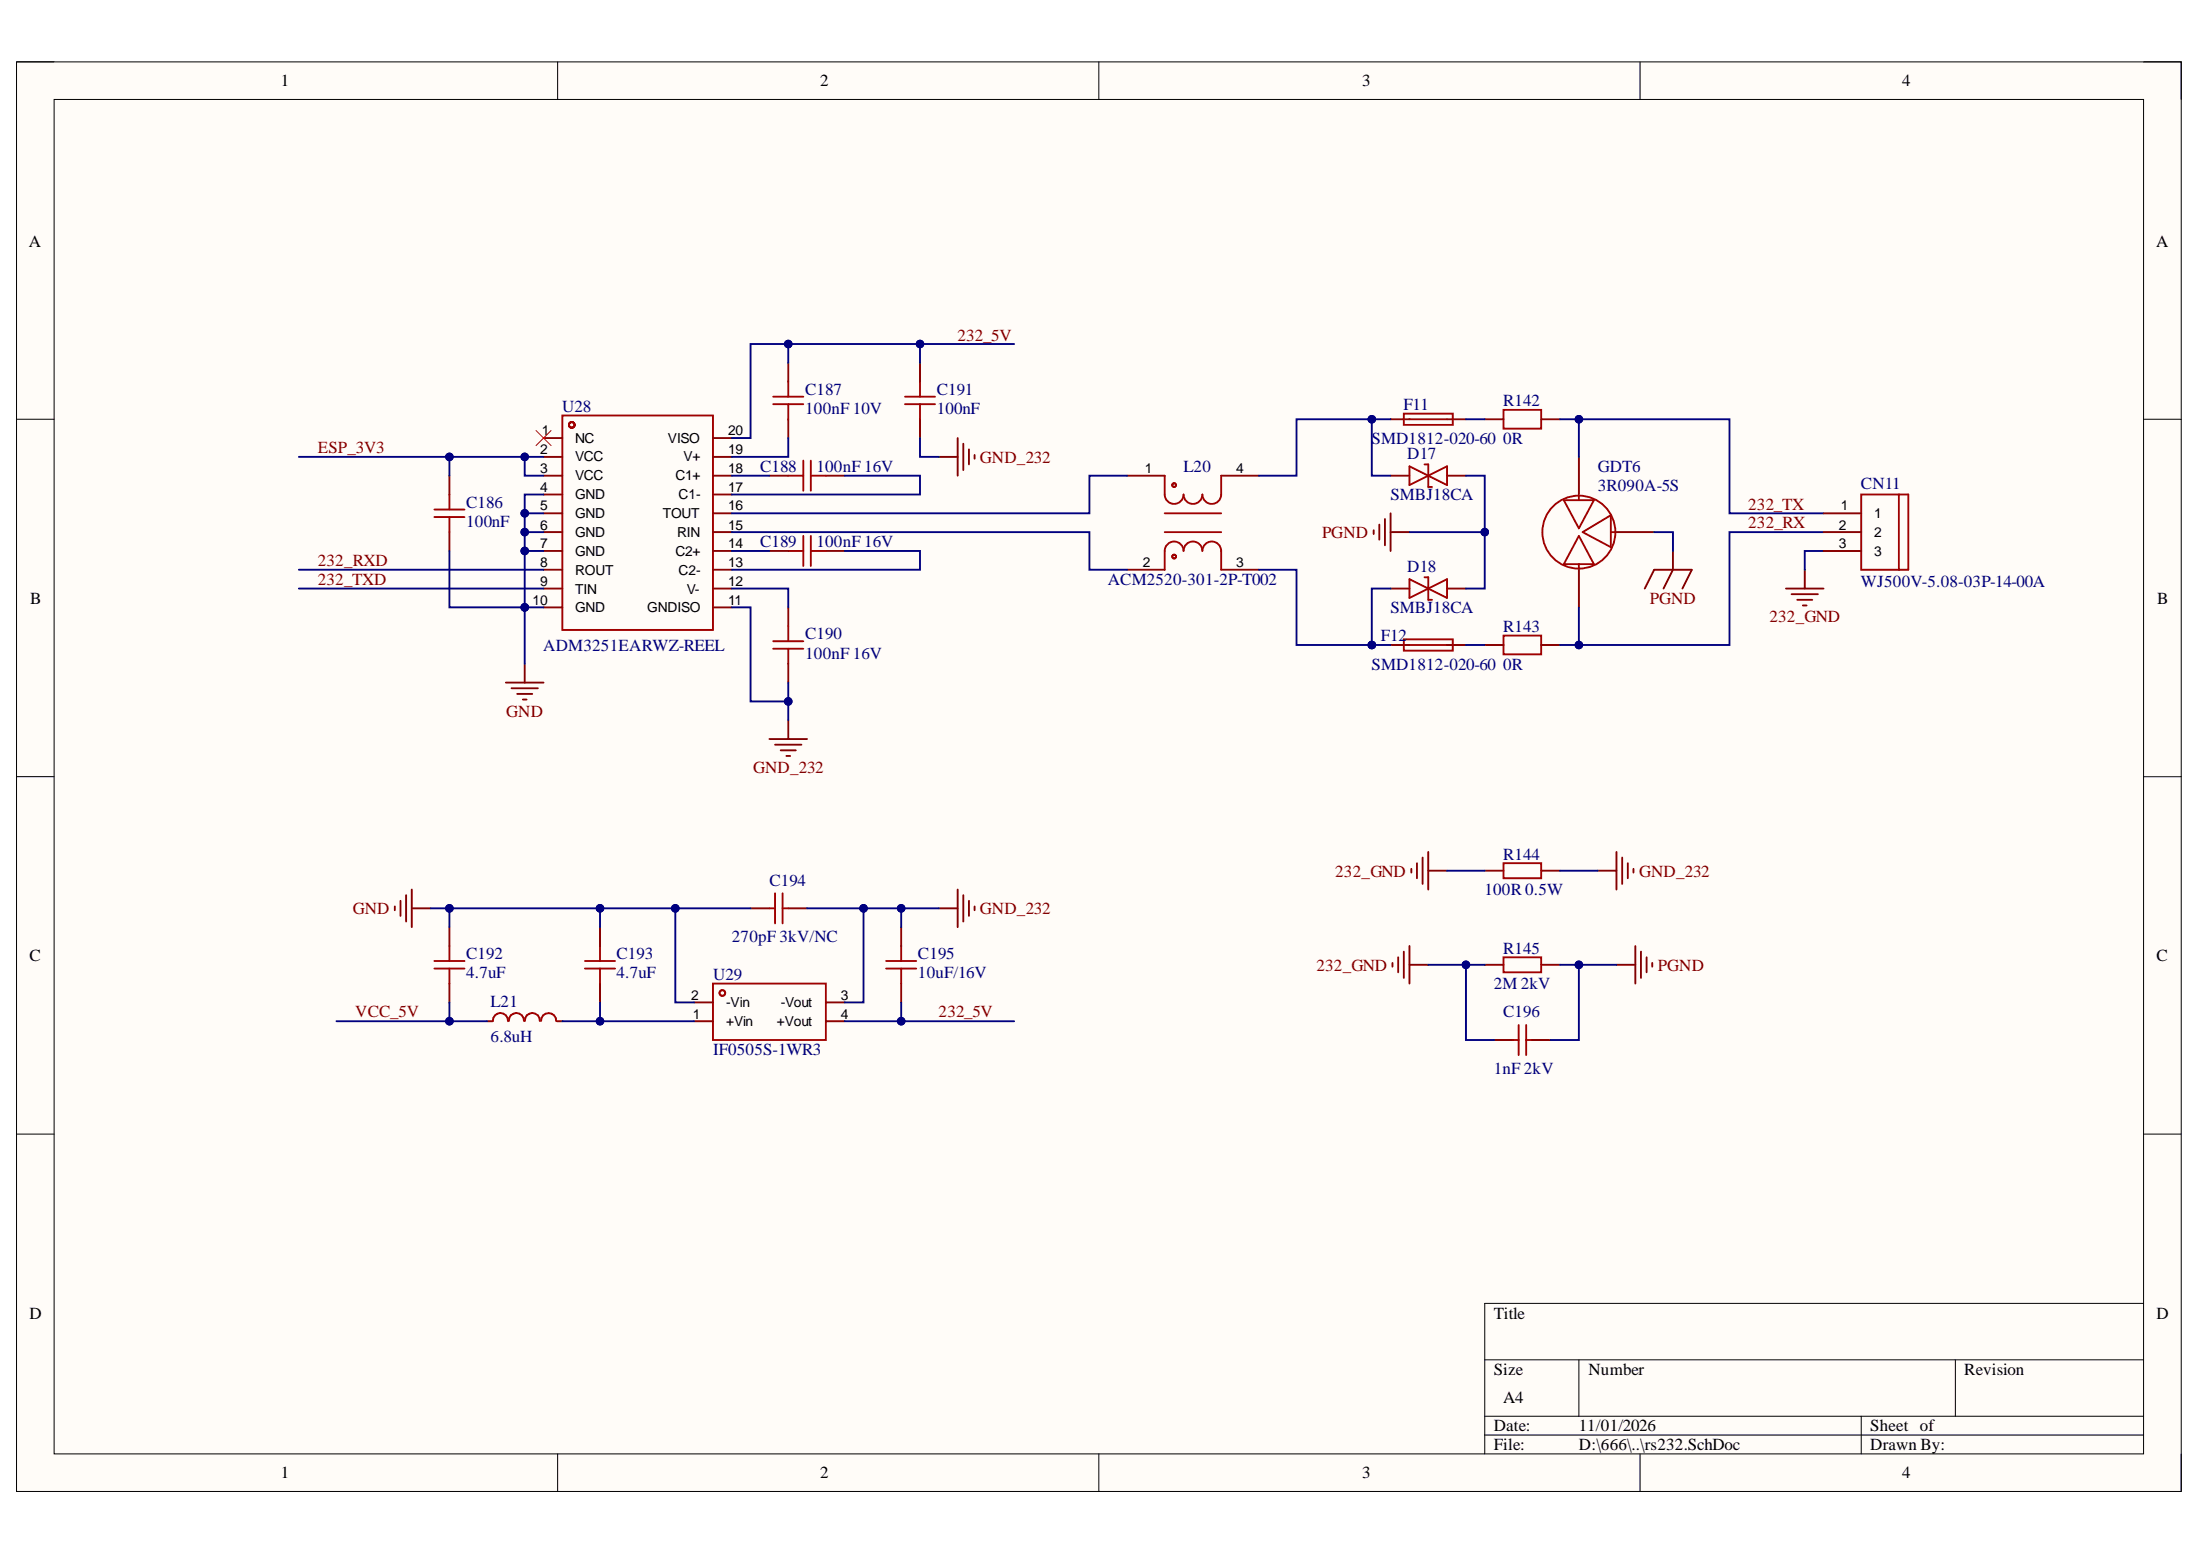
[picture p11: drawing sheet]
<svg xmlns="http://www.w3.org/2000/svg" width="297mm" height="210mm" viewBox="0 0 297 210" stroke-linecap="round" stroke-linejoin="round" font-family="sans-serif">
<path d="M2.2 8.4h292.3v192.9h-292.3z" fill-rule="evenodd" fill="#fffcf8"/>
<path d="M2.2 8.4h292.3v192.9h-292.3z" fill="none" stroke="#000" stroke-width=".14"/>
<path d="M7.3 13.4h282.1v182.9h-282.1z" fill-rule="evenodd" fill="#fffcf8"/>
<g fill="none" stroke="#000" stroke-width=".14">
<path d="M2.2 8.3h5.1M7.3 13.4h282.1v182.9h-282.1zM75.3 8.3v5.1M148.4 8.3v5.1M221.4 8.4v5M289.4 8.4h5.1v5M2.2 56.6h5.1M289.4 56.6h5.1M2.2 104.8h5.1M289.4 104.8h5.1M2.2 153.1h5.1M289.4 153.1h5.1"/>
<path d="M289.4 175.9h-88.9v20.4M75.3 196.3v5M148.4 196.3v5M200.5 183.6h88.9M200.5 191.2h88.9M200.5 193.7h88.9M213.2 183.6v7.6M221.4 196.3v5M251.3 191.2v5.1M264 183.6v7.6M294.5 196.3v5"/>
</g>
<g fill="none" stroke="#800" stroke-width=".25">
<path d="M73.4 59.1h2.5M96.3 59.1h2.5M106.4 49v2.5M106.4 56.6v2.5M124.2 49v2.5M124.2 56.6v2.5M187.8 56.6h2.5M195.4 56.6h2.5M200.5 56.6h2.5M208.1 56.6h2.5M60.7 64.2v2.6M60.7 71.8v2.6"/>
<path d="M73.4 71.8h2.5M73.4 64.2h2.5M73.4 76.9h2.5M73.4 79.4h2.5M73.4 61.7h2.5M73.4 66.8h2.5M73.4 69.3h2.5M73.4 74.4h2.5M96.3 71.8h2.5M96.3 64.2h2.5M96.3 76.9h2.5M96.3 79.4h2.5"/>
<path d="M96.3 61.7h2.5M96.3 66.8h2.5M96.3 69.3h2.5M96.3 74.4h2.5M103.9 64.2h2.5M103.9 74.4h2.5M111.5 64.2h2.6M111.5 74.4h2.6M152.2 64.2h5.1M152.2 76.9h5.1M164.9 64.2h5.1M164.9 76.9h5.1"/>
<path d="M187.8 64.2h2.5M187.8 79.4h2.5M195.4 64.2h2.5M195.4 79.4h2.5M213.2 61.7v5M213.2 76.9v5.1M218.3 71.8h5M73.4 82h2.5M96.3 82h2.5M106.4 82v2.5M106.4 89.6v2.5M187.8 87.1h2.5"/>
<path d="M195.4 87.1h2.5M200.5 87.1h2.5M208.1 87.1h2.5M200.5 117.5h2.5M208.1 117.5h2.5M60.7 125.2v2.5M60.7 132.8v2.5M65.8 137.9h.7M75.2 137.9h.7M81 125.2v2.5M81 132.8v2.5M93.7 137.9h2.6"/>
<path d="M93.7 135.3h2.6M101.3 122.6h2.6M106.4 122.6h2.6M111.5 137.9h2.6M111.5 135.3h2.6M121.7 125.2v2.5M121.7 132.8v2.5M200.5 130.2h2.5M208.1 130.2h2.5M201.7 140.4h2.6M206.8 140.4h2.6"/>
</g>
<g fill="none" stroke="#a00000" stroke-width=".25">
<path d="M75.9 56.1h20.4v28.9h-20.4zM104.4 54.6h4.1M104.4 53.5h4.1M106.4 51.5v2M106.4 54.6v2M122.2 54.6h4.1M122.2 53.5h4.1M124.2 51.5v2M124.2 54.6v2M189.5 55.8h6.7v1.6h-6.7zM190.3 56.6h5.1M203 55.3h5.1v2.6h-5.1z"/>
<path d="M58.6 69.8h4.1M58.6 68.8h4.1M60.7 66.8v2M60.7 69.8v2M106.4 64.2h2.1M106.4 74.4h2.1M108.5 62.2v4M108.5 72.3v4.1M109.5 62.2v4M109.5 72.3v4.1M109.5 64.2h2M109.5 74.4h2"/>
<path d="M157.3 64.2v2.6a1.27 1.27 0 0 0 1.2 1.2 1.27 1.27 0 0 0 1.3-1.2 1.27 1.27 0 0 0 1.3 1.2 1.27 1.27 0 0 0 1.2-1.2 1.27 1.27 0 0 0 1.3 1.2 1.27 1.27 0 0 0 1.3-1.2v-2.6M157.3 76.9v-2.5a1.27 1.27 0 0 1 1.2-1.3 1.27 1.27 0 0 1 1.3 1.3 1.27 1.27 0 0 1 1.3-1.3 1.27 1.27 0 0 1 1.2 1.3 1.27 1.27 0 0 1 1.3-1.3 1.27 1.27 0 0 1 1.3 1.3v2.5M157.3 71.8h7.6M157.3 69.3h7.6M190.3 62.9l5.1 2.6v-2.6l-5.1 2.6zM190.3 78.2v2.5l5.1-2.5v2.5zM192.3 62.7h.5v3h.5M192.3 77.9h.5v3.1h.5M211.1 67.5h4.1l-2 3.8zM213.2 72.3l2 3.9h-4.1zM213.2 67v.5M213.2 76.2v.5"/>
<path d="M213.7 71.8l3.8-2.3v4.4zM217.5 71.8h.5M104.4 86.6h4.1M104.4 87.6h4.1M106.4 84.5v2.1M106.4 87.6v2M189.5 86.3h6.7v1.5h-6.7zM190.3 87.1h5.1M203 85.8h5.1v2.5h-5.1zM203 116.5h5.1v2h-5.1zM58.6 130.7h4.1M58.6 129.7h4.1"/>
<path d="M60.7 127.7v2M60.7 130.7v2.1M66.6 137.8a1.02 1.02 0 0 1 1-1.1 1.02 1.02 0 0 1 1 1.2M68.7 137.8a1.02 1.02 0 0 1 1-1.1 1.02 1.02 0 0 1 1 1.1M70.9 137.8a1.01 1.01 0 0 1 1-1.1 1.01 1.01 0 0 1 1 1.1M73.1 137.8a1.02 1.02 0 0 1 1-1 1.02 1.02 0 0 1 1 1M79 130.7h4M79 129.7h4M81 127.7v2M81 130.7v2.1M96.3 132.8h15.2v7.6h-15.2zM103.9 122.6h.7"/>
<path d="M104.6 120.6v4M105.7 120.6v4M105.7 122.6h.7M119.6 130.7h4.1M119.6 129.7h4.1M121.7 127.7v2M121.7 130.7v2.1M203 129.2h5.1v2h-5.1zM205 138.4v4M206.1 138.4v4M204.3 140.4h.7M206.1 140.4h.7"/>
<circle cx="77.2" cy="57.4" r=".38"/>
<circle cx="158.5" cy="75.1" r=".25"/>
<circle cx="158.5" cy="65.5" r=".26"/>
<circle cx="158.5" cy="75.1" r=".26"/>
<circle cx="213.2" cy="71.8" r="4.9"/>
<circle cx="97.5" cy="134" r=".38"/>
</g>
<g fill="none" stroke="#800000" stroke-width=".25">
<path d="M129.3 59.1v5.1M130.1 59.9v3.6M126.8 61.7h2.5M130.8 60.7v2M131.6 61.4v.5M185.5 71.6v.5M186.2 70.8v2M187 70.1v3.5M187.8 69.3v5.1M187.8 71.8h2.5M222.1 79.4l1.2-2.5h5.1l-1.2 2.5M225.9 74.4v2.5l-1.3 2.5"/>
<path d="M241.1 79.4h5.1M243.7 76.9v2.5M68.3 92.1h5.1M69.1 92.9h3.5M69.8 93.7h2.1M70.6 94.4h.5M70.8 89.6v2.5M103.9 99.8h5.1M106.4 97.2v2.6M241.9 80.2h3.5M242.7 81h2M243.4 81.7h.5"/>
<path d="M104.6 100.5h3.6M105.4 101.3h2M106.2 102h.5M190.6 117.3v.5M191.3 116.5v2M192.1 115.8v3.5M192.8 115v5.1M192.8 117.5h2.6M215.7 117.5h2.6M218.3 115v5.1M219 115.8v3.5M219.8 116.5v2"/>
<path d="M220.5 117.3v.5M53.3 122.4v.5M54.1 121.6v2M54.8 120.8v3.6M55.6 120.1v5.1M55.6 122.6h2.5M126.8 122.6h2.5M129.3 120.1v5.1M130.1 120.8v3.6M130.8 121.6v2M131.6 122.4v.5M188 130v.5"/>
<path d="M188.8 129.2v2M189.5 128.5v3.5M190.3 130.2h2.5M190.3 127.7v5.1M218.3 130.2h2.5M220.8 127.7v5.1M221.6 128.5v3.5M222.3 129.2v2M223.1 130v.5"/>
</g>
<path d="M72.4 58.1l2 2M74.4 58.1l-2 2" fill="none" stroke="#f00" stroke-width=".14"/>
<path d="M213.2 61.7v-5.1h20.3v12.7h12.7" fill="none" stroke="#000080" stroke-width=".25"/>
<circle cx="213.2" cy="56.6" r=".51" fill="#000080"/>
<circle cx="213.2" cy="56.6" r=".51" fill="none" stroke="#000080" stroke-width=".14"/>
<path d="M246.2 71.8h-12.7v15.3h-20.3v-5.1" fill="none" stroke="#000080" stroke-width=".25"/>
<circle cx="213.2" cy="87.1" r=".51" fill="#000080"/>
<circle cx="213.2" cy="87.1" r=".51" fill="none" stroke="#000080" stroke-width=".14"/>
<path d="M210.6 56.6h2.6M223.3 71.8h2.6v2.6M246.2 74.4h-2.5v2.5" fill="none" stroke="#000080" stroke-width=".25"/>
<circle cx="213.2" cy="56.6" r=".51" fill="#000080"/>
<circle cx="213.2" cy="56.6" r=".51" fill="none" stroke="#000080" stroke-width=".14"/>
<path d="M210.6 87.1h2.6" fill="none" stroke="#000080" stroke-width=".25"/>
<circle cx="213.2" cy="87.1" r=".51" fill="#000080"/>
<circle cx="213.2" cy="87.1" r=".51" fill="none" stroke="#000080" stroke-width=".14"/>
<path d="M170 76.9h5.1v10.2h10.1" fill="none" stroke="#000080" stroke-width=".25"/>
<circle cx="185.2" cy="87.1" r=".51" fill="#000080"/>
<circle cx="185.2" cy="87.1" r=".51" fill="none" stroke="#000080" stroke-width=".14"/>
<path d="M187.8 79.4h-2.6v7.7" fill="none" stroke="#000080" stroke-width=".25"/>
<circle cx="185.2" cy="87.1" r=".51" fill="#000080"/>
<circle cx="185.2" cy="87.1" r=".51" fill="none" stroke="#000080" stroke-width=".14"/>
<path d="M170 64.2h5.1v-7.6h10.1v7.6h2.6" fill="none" stroke="#000080" stroke-width=".25"/>
<circle cx="185.2" cy="56.6" r=".51" fill="#000080"/>
<circle cx="185.2" cy="56.6" r=".51" fill="none" stroke="#000080" stroke-width=".14"/>
<path d="M185.2 56.6h2.6" fill="none" stroke="#000080" stroke-width=".25"/>
<circle cx="185.2" cy="56.6" r=".51" fill="#000080"/>
<circle cx="185.2" cy="56.6" r=".51" fill="none" stroke="#000080" stroke-width=".14"/>
<path d="M197.9 56.6h2.6M185.2 87.1h2.6" fill="none" stroke="#000080" stroke-width=".25"/>
<circle cx="185.2" cy="87.1" r=".51" fill="#000080"/>
<circle cx="185.2" cy="87.1" r=".51" fill="none" stroke="#000080" stroke-width=".14"/>
<path d="M197.9 64.2h2.6v7.6M197.9 87.1h2.6" fill="none" stroke="#000080" stroke-width=".25"/>
<circle cx="200.5" cy="71.8" r=".51" fill="#000080"/>
<circle cx="200.5" cy="71.8" r=".51" fill="none" stroke="#000080" stroke-width=".14"/>
<path d="M190.3 71.8h10.2v7.6h-2.6" fill="none" stroke="#000080" stroke-width=".25"/>
<circle cx="200.5" cy="71.8" r=".51" fill="#000080"/>
<circle cx="200.5" cy="71.8" r=".51" fill="none" stroke="#000080" stroke-width=".14"/>
<path d="M40.3 61.7h33.1" fill="none" stroke="#000080" stroke-width=".25"/>
<circle cx="70.8" cy="61.7" r=".51" fill="#000080"/>
<circle cx="70.8" cy="61.7" r=".51" fill="none" stroke="#000080" stroke-width=".14"/>
<circle cx="60.7" cy="61.7" r=".51" fill="#000080"/>
<circle cx="60.7" cy="61.7" r=".51" fill="none" stroke="#000080" stroke-width=".14"/>
<path d="M70.8 61.7v2.5h2.6" fill="none" stroke="#000080" stroke-width=".25"/>
<circle cx="70.8" cy="61.7" r=".51" fill="#000080"/>
<circle cx="70.8" cy="61.7" r=".51" fill="none" stroke="#000080" stroke-width=".14"/>
<path d="M60.7 61.7v2.5" fill="none" stroke="#000080" stroke-width=".25"/>
<circle cx="60.7" cy="61.7" r=".51" fill="#000080"/>
<circle cx="60.7" cy="61.7" r=".51" fill="none" stroke="#000080" stroke-width=".14"/>
<path d="M73.4 66.8h-2.6v22.8" fill="none" stroke="#000080" stroke-width=".25"/>
<circle cx="70.8" cy="69.3" r=".51" fill="#000080"/>
<circle cx="70.8" cy="69.3" r=".51" fill="none" stroke="#000080" stroke-width=".14"/>
<circle cx="70.8" cy="71.8" r=".51" fill="#000080"/>
<circle cx="70.8" cy="71.8" r=".51" fill="none" stroke="#000080" stroke-width=".14"/>
<circle cx="70.8" cy="74.4" r=".51" fill="#000080"/>
<circle cx="70.8" cy="74.4" r=".51" fill="none" stroke="#000080" stroke-width=".14"/>
<circle cx="70.8" cy="82" r=".51" fill="#000080"/>
<circle cx="70.8" cy="82" r=".51" fill="none" stroke="#000080" stroke-width=".14"/>
<path d="M70.8 82h2.6" fill="none" stroke="#000080" stroke-width=".25"/>
<circle cx="70.8" cy="82" r=".51" fill="#000080"/>
<circle cx="70.8" cy="82" r=".51" fill="none" stroke="#000080" stroke-width=".14"/>
<path d="M70.8 74.4h2.6" fill="none" stroke="#000080" stroke-width=".25"/>
<circle cx="70.8" cy="74.4" r=".51" fill="#000080"/>
<circle cx="70.8" cy="74.4" r=".51" fill="none" stroke="#000080" stroke-width=".14"/>
<path d="M70.8 71.8h2.6" fill="none" stroke="#000080" stroke-width=".25"/>
<circle cx="70.8" cy="71.8" r=".51" fill="#000080"/>
<circle cx="70.8" cy="71.8" r=".51" fill="none" stroke="#000080" stroke-width=".14"/>
<path d="M70.8 69.3h2.6" fill="none" stroke="#000080" stroke-width=".25"/>
<circle cx="70.8" cy="69.3" r=".51" fill="#000080"/>
<circle cx="70.8" cy="69.3" r=".51" fill="none" stroke="#000080" stroke-width=".14"/>
<path d="M60.7 74.4v7.6h10.1" fill="none" stroke="#000080" stroke-width=".25"/>
<circle cx="70.8" cy="82" r=".51" fill="#000080"/>
<circle cx="70.8" cy="82" r=".51" fill="none" stroke="#000080" stroke-width=".14"/>
<path d="M106.4 59.1v2.6h-7.6M106.4 46.4v2.6M40.3 79.4h33.1M40.3 76.9h33.1" fill="none" stroke="#000080" stroke-width=".25"/>
<circle cx="106.4" cy="46.4" r=".51" fill="#000080"/>
<circle cx="106.4" cy="46.4" r=".51" fill="none" stroke="#000080" stroke-width=".14"/>
<path d="M98.8 79.4h7.6v2.6M98.8 64.2h5.1M98.8 74.4h5.1M114.1 64.2h10.1v2.6h-25.4M114.1 74.4h10.1v2.5h-25.4M106.4 92.1v5.1" fill="none" stroke="#000080" stroke-width=".25"/>
<circle cx="106.4" cy="94.7" r=".51" fill="#000080"/>
<circle cx="106.4" cy="94.7" r=".51" fill="none" stroke="#000080" stroke-width=".14"/>
<path d="M98.8 82h2.5v12.7h5.1" fill="none" stroke="#000080" stroke-width=".25"/>
<circle cx="106.4" cy="94.7" r=".51" fill="#000080"/>
<circle cx="106.4" cy="94.7" r=".51" fill="none" stroke="#000080" stroke-width=".14"/>
<path d="M124.2 46.4v2.6" fill="none" stroke="#000080" stroke-width=".25"/>
<circle cx="124.2" cy="46.4" r=".51" fill="#000080"/>
<circle cx="124.2" cy="46.4" r=".51" fill="none" stroke="#000080" stroke-width=".14"/>
<path d="M124.2 59.1v2.6h2.6M136.9 46.4h-35.6v12.7h-2.5" fill="none" stroke="#000080" stroke-width=".25"/>
<circle cx="106.4" cy="46.4" r=".51" fill="#000080"/>
<circle cx="106.4" cy="46.4" r=".51" fill="none" stroke="#000080" stroke-width=".14"/>
<circle cx="124.2" cy="46.4" r=".51" fill="#000080"/>
<circle cx="124.2" cy="46.4" r=".51" fill="none" stroke="#000080" stroke-width=".14"/>
<path d="M98.8 71.8h48.3v5.1h5.1M152.2 64.2h-5.1v5.1h-48.3M58.1 122.6h2.6v2.6" fill="none" stroke="#000080" stroke-width=".25"/>
<circle cx="60.7" cy="122.6" r=".51" fill="#000080"/>
<circle cx="60.7" cy="122.6" r=".51" fill="none" stroke="#000080" stroke-width=".14"/>
<path d="M60.7 122.6h20.3v2.6" fill="none" stroke="#000080" stroke-width=".25"/>
<circle cx="60.7" cy="122.6" r=".51" fill="#000080"/>
<circle cx="60.7" cy="122.6" r=".51" fill="none" stroke="#000080" stroke-width=".14"/>
<circle cx="81" cy="122.6" r=".51" fill="#000080"/>
<circle cx="81" cy="122.6" r=".51" fill="none" stroke="#000080" stroke-width=".14"/>
<path d="M81 135.3v2.6h-5.1" fill="none" stroke="#000080" stroke-width=".25"/>
<circle cx="81" cy="137.8" r=".51" fill="#000080"/>
<circle cx="81" cy="137.8" r=".51" fill="none" stroke="#000080" stroke-width=".14"/>
<path d="M81 137.9h12.7" fill="none" stroke="#000080" stroke-width=".25"/>
<circle cx="81" cy="137.8" r=".51" fill="#000080"/>
<circle cx="81" cy="137.8" r=".51" fill="none" stroke="#000080" stroke-width=".14"/>
<path d="M60.7 135.3v2.6h5.1" fill="none" stroke="#000080" stroke-width=".25"/>
<circle cx="60.7" cy="137.8" r=".51" fill="#000080"/>
<circle cx="60.7" cy="137.8" r=".51" fill="none" stroke="#000080" stroke-width=".14"/>
<path d="M45.4 137.9h15.3" fill="none" stroke="#000080" stroke-width=".25"/>
<circle cx="60.7" cy="137.8" r=".51" fill="#000080"/>
<circle cx="60.7" cy="137.8" r=".51" fill="none" stroke="#000080" stroke-width=".14"/>
<path d="M81 122.6h10.2v12.7h2.5" fill="none" stroke="#000080" stroke-width=".25"/>
<circle cx="91.2" cy="122.6" r=".51" fill="#000080"/>
<circle cx="91.2" cy="122.6" r=".51" fill="none" stroke="#000080" stroke-width=".14"/>
<circle cx="81" cy="122.6" r=".51" fill="#000080"/>
<circle cx="81" cy="122.6" r=".51" fill="none" stroke="#000080" stroke-width=".14"/>
<path d="M121.7 122.6h5.1" fill="none" stroke="#000080" stroke-width=".25"/>
<circle cx="121.7" cy="122.6" r=".51" fill="#000080"/>
<circle cx="121.7" cy="122.6" r=".51" fill="none" stroke="#000080" stroke-width=".14"/>
<path d="M121.7 135.3v2.6h15.2" fill="none" stroke="#000080" stroke-width=".25"/>
<circle cx="121.7" cy="137.8" r=".51" fill="#000080"/>
<circle cx="121.7" cy="137.8" r=".51" fill="none" stroke="#000080" stroke-width=".14"/>
<path d="M121.7 125.2v-2.6h-5.1v12.7h-2.5" fill="none" stroke="#000080" stroke-width=".25"/>
<circle cx="116.6" cy="122.6" r=".51" fill="#000080"/>
<circle cx="116.6" cy="122.6" r=".51" fill="none" stroke="#000080" stroke-width=".14"/>
<circle cx="121.7" cy="122.6" r=".51" fill="#000080"/>
<circle cx="121.7" cy="122.6" r=".51" fill="none" stroke="#000080" stroke-width=".14"/>
<path d="M114.1 137.9h7.6" fill="none" stroke="#000080" stroke-width=".25"/>
<circle cx="121.7" cy="137.8" r=".51" fill="#000080"/>
<circle cx="121.7" cy="137.8" r=".51" fill="none" stroke="#000080" stroke-width=".14"/>
<path d="M109 122.6h7.6" fill="none" stroke="#000080" stroke-width=".25"/>
<circle cx="116.6" cy="122.6" r=".51" fill="#000080"/>
<circle cx="116.6" cy="122.6" r=".51" fill="none" stroke="#000080" stroke-width=".14"/>
<path d="M91.2 122.6h10.1" fill="none" stroke="#000080" stroke-width=".25"/>
<circle cx="91.2" cy="122.6" r=".51" fill="#000080"/>
<circle cx="91.2" cy="122.6" r=".51" fill="none" stroke="#000080" stroke-width=".14"/>
<path d="M195.4 117.5h5.1M210.6 117.5h5.1M192.8 130.2h5.1" fill="none" stroke="#000080" stroke-width=".25"/>
<circle cx="197.9" cy="130.2" r=".51" fill="#000080"/>
<circle cx="197.9" cy="130.2" r=".51" fill="none" stroke="#000080" stroke-width=".14"/>
<path d="M213.2 130.2h5.1" fill="none" stroke="#000080" stroke-width=".25"/>
<circle cx="213.2" cy="130.2" r=".51" fill="#000080"/>
<circle cx="213.2" cy="130.2" r=".51" fill="none" stroke="#000080" stroke-width=".14"/>
<path d="M200.5 130.2h-2.6v10.2h3.8" fill="none" stroke="#000080" stroke-width=".25"/>
<circle cx="197.9" cy="130.2" r=".51" fill="#000080"/>
<circle cx="197.9" cy="130.2" r=".51" fill="none" stroke="#000080" stroke-width=".14"/>
<path d="M210.6 130.2h2.6v10.2h-3.8" fill="none" stroke="#000080" stroke-width=".25"/>
<circle cx="213.2" cy="130.2" r=".51" fill="#000080"/>
<circle cx="213.2" cy="130.2" r=".51" fill="none" stroke="#000080" stroke-width=".14"/>
<path d="M251.3 66.7h5.1v10.2h-5.1zM256.4 66.7h1.3v10.2h-1.3" fill="none" stroke="#a00000" stroke-width=".25"/>
<path d="M246.2 69.3h5.1M246.2 71.8h5.1M246.2 74.4h5.1" fill="none" stroke="#800" stroke-width=".25"/>
<g font-size="2.3">
<text x="37.9" y="11.7">1</text>
<text x="110.7" y="11.7">2</text>
<text x="183.9" y="11.7">3</text>
<text x="256.8" y="11.7">4</text>
<text x="3.9" y="33.3">A</text>
<text x="291.1" y="33.3">A</text>
<text x="4.1" y="81.5">B</text>
<text x="291.3" y="81.5">B</text>
<text x="4" y="129.7">C</text>
<text x="291.2" y="129.7">C</text>
<text x="4" y="178">D</text>
<text x="201.7" y="178">Title</text>
<text x="291.2" y="178">D</text>
<text x="201.7" y="185.6">Size</text>
<text x="214.5" y="185.6">Number</text>
<text x="265.2" y="185.6">Revision</text>
<text x="202.9" y="189.4">A4</text>
<text x="201.7" y="193.2">Date:</text>
<text x="201.7" y="195.7">File:</text>
<text x="213.2" y="193.2">11/01/2026</text>
<text x="213.2" y="195.7">D:\666\..\rs232.SchDoc</text>
<text x="252.5" y="193.2">Sheet of</text>
<text x="252.5" y="195.7">Drawn By:</text>
<text x="37.9" y="199.6">1</text>
<text x="110.7" y="199.6">2</text>
<text x="183.9" y="199.6">3</text>
<text x="256.8" y="199.6">4</text>
</g>
<g font-size="2.3" fill="#800000">
<text x="129.3" y="46">232_5V</text>
<text x="42.9" y="61.2">ESP_3V3</text>
<text x="132.3" y="62.5">GND_232</text>
<text x="236" y="68.8">232_TX</text>
<text x="236" y="71.3">232_RX</text>
<text x="42.9" y="76.4">232_RXD</text>
<text x="178.5" y="72.6">PGND</text>
<text x="42.9" y="78.9">232_TXD</text>
<text x="222.7" y="81.5">PGND</text>
<text x="238.9" y="84">232_GND</text>
<text x="68.4" y="96.8">GND</text>
<text x="101.7" y="104.4">GND_232</text>
<text x="180.3" y="118.3">232_GND</text>
<text x="221.3" y="118.3">GND_232</text>
<text x="47.6" y="123.4">GND</text>
<text x="132.3" y="123.4">GND_232</text>
<text x="177.7" y="131">232_GND</text>
<text x="223.8" y="131">PGND</text>
<text x="48" y="137.3">VCC_5V</text>
<text x="126.7" y="137.3">232_5V</text>
</g>
<g font-size="2.3" fill="#000080">
<text x="108.7" y="53.3">C187</text>
<text x="126.5" y="53.3">C191</text>
<text x="75.9" y="55.6">U28</text>
<text x="108.7" y="55.9">100nF 10V</text>
<text x="126.5" y="55.9">100nF</text>
<text x="185.2" y="59.9">SMD1812-020-60</text>
<text x="189.5" y="55.4">F11</text>
<text x="202.9" y="54.9">R142</text>
<text x="202.9" y="59.9">0R</text>
<text x="102.6" y="63.7">C188</text>
<text x="110.2" y="63.7">100nF 16V</text>
<text x="159.8" y="63.7">L20</text>
<text x="190" y="62">D17</text>
<text x="215.7" y="63.7">GDT6</text>
<text x="62.9" y="68.5">C186</text>
<text x="62.9" y="71.1">100nF</text>
<text x="187.7" y="67.5">SMBJ18CA</text>
<text x="215.7" y="66.3">3R090A-5S</text>
<text x="251.3" y="66">CN11</text>
<text x="102.6" y="73.9">C189</text>
<text x="110.2" y="73.9">100nF 16V</text>
<text x="190" y="77.2">D18</text>
<text x="149.6" y="78.9">ACM2520-301-2P-T002</text>
<text x="187.7" y="82.7">SMBJ18CA</text>
<text x="251.3" y="79.2">WJ500V-5.08-03P-14-00A</text>
<text x="73.3" y="87.8">ADM3251EARWZ-REEL</text>
<text x="108.7" y="86.3">C190</text>
<text x="108.7" y="88.9">100nF 16V</text>
<text x="186.5" y="86.5">F12</text>
<text x="202.9" y="85.3">R143</text>
<text x="185.2" y="90.4">SMD1812-020-60</text>
<text x="202.9" y="90.4">0R</text>
<text x="103.9" y="119.6">C194</text>
<text x="202.9" y="116">R144</text>
<text x="200.4" y="120.9">100R 0.5W</text>
<text x="62.9" y="129.5">C192</text>
<text x="83.2" y="129.5">C193</text>
<text x="98.8" y="127.2">270pF 3kV/NC</text>
<text x="123.9" y="129.5">C195</text>
<text x="202.9" y="128.7">R145</text>
<text x="62.9" y="132">4.7uF</text>
<text x="66.2" y="136">L21</text>
<text x="83.2" y="132">4.7uF</text>
<text x="96.3" y="132.3">U29</text>
<text x="123.9" y="132">10uF/16V</text>
<text x="201.7" y="133.5">2M 2kV</text>
<text x="202.9" y="137.3">C196</text>
<text x="66.2" y="140.6">6.8uH</text>
<text x="96.3" y="142.4">IF0505S-1WR3</text>
<text x="201.7" y="145">1nF 2kV</text>
</g>
<g font-size="1.9">
<text x="73.2" y="58.7">1</text>
<text x="77.7" y="59.8">NC</text>
<text x="90.2" y="59.8">VISO</text>
<text x="98.3" y="58.7">20</text>
<text x="72.9" y="61.3">2</text>
<text x="72.9" y="63.8">3</text>
<text x="77.7" y="62.3">VCC</text>
<text x="77.7" y="64.8">VCC</text>
<text x="91.2" y="64.8">C1+</text>
<text x="92.3" y="62.3">V+</text>
<text x="98.3" y="63.8">18</text>
<text x="98.3" y="61.3">19</text>
<text x="154.6" y="63.8">1</text>
<text x="166.9" y="63.8">4</text>
<text x="72.9" y="66.3">4</text>
<text x="72.9" y="68.9">5</text>
<text x="72.9" y="71.5">6</text>
<text x="77.7" y="67.4">GND</text>
<text x="77.7" y="69.9">GND</text>
<text x="89.5" y="69.9">TOUT</text>
<text x="91.6" y="67.4">C1-</text>
<text x="98.3" y="71.5">15</text>
<text x="98.3" y="68.9">16</text>
<text x="98.3" y="66.3">17</text>
<text x="248.3" y="71.5">2</text>
<text x="248.5" y="68.9">1</text>
<text x="253" y="69.9">1</text>
<text x="72.9" y="74">7</text>
<text x="72.9" y="76.6">8</text>
<text x="77.7" y="72.5">GND</text>
<text x="77.7" y="75.1">GND</text>
<text x="77.7" y="77.6">ROUT</text>
<text x="91.2" y="75.1">C2+</text>
<text x="91.4" y="72.5">RIN</text>
<text x="91.6" y="77.6">C2-</text>
<text x="98.3" y="76.6">13</text>
<text x="98.3" y="74">14</text>
<text x="154.3" y="76.6">2</text>
<text x="166.9" y="76.6">3</text>
<text x="248.3" y="74">3</text>
<text x="253" y="72.5">2</text>
<text x="253" y="75.1">3</text>
<text x="71.9" y="81.6">10</text>
<text x="72.9" y="79.1">9</text>
<text x="77.7" y="80.1">TIN</text>
<text x="77.7" y="82.7">GND</text>
<text x="87.4" y="82.7">GNDISO</text>
<text x="92.7" y="80.1">V-</text>
<text x="98.3" y="81.6">11</text>
<text x="98.3" y="79.1">12</text>
<text x="93.3" y="135">2</text>
<text x="93.6" y="137.5">1</text>
<text x="98" y="136">-Vin</text>
<text x="105.4" y="136">-Vout</text>
<text x="113.5" y="135">3</text>
<text x="113.5" y="137.5">4</text>
<text x="98" y="138.5">+Vin</text>
<text x="104.9" y="138.5">+Vout</text>
</g>
</svg>
